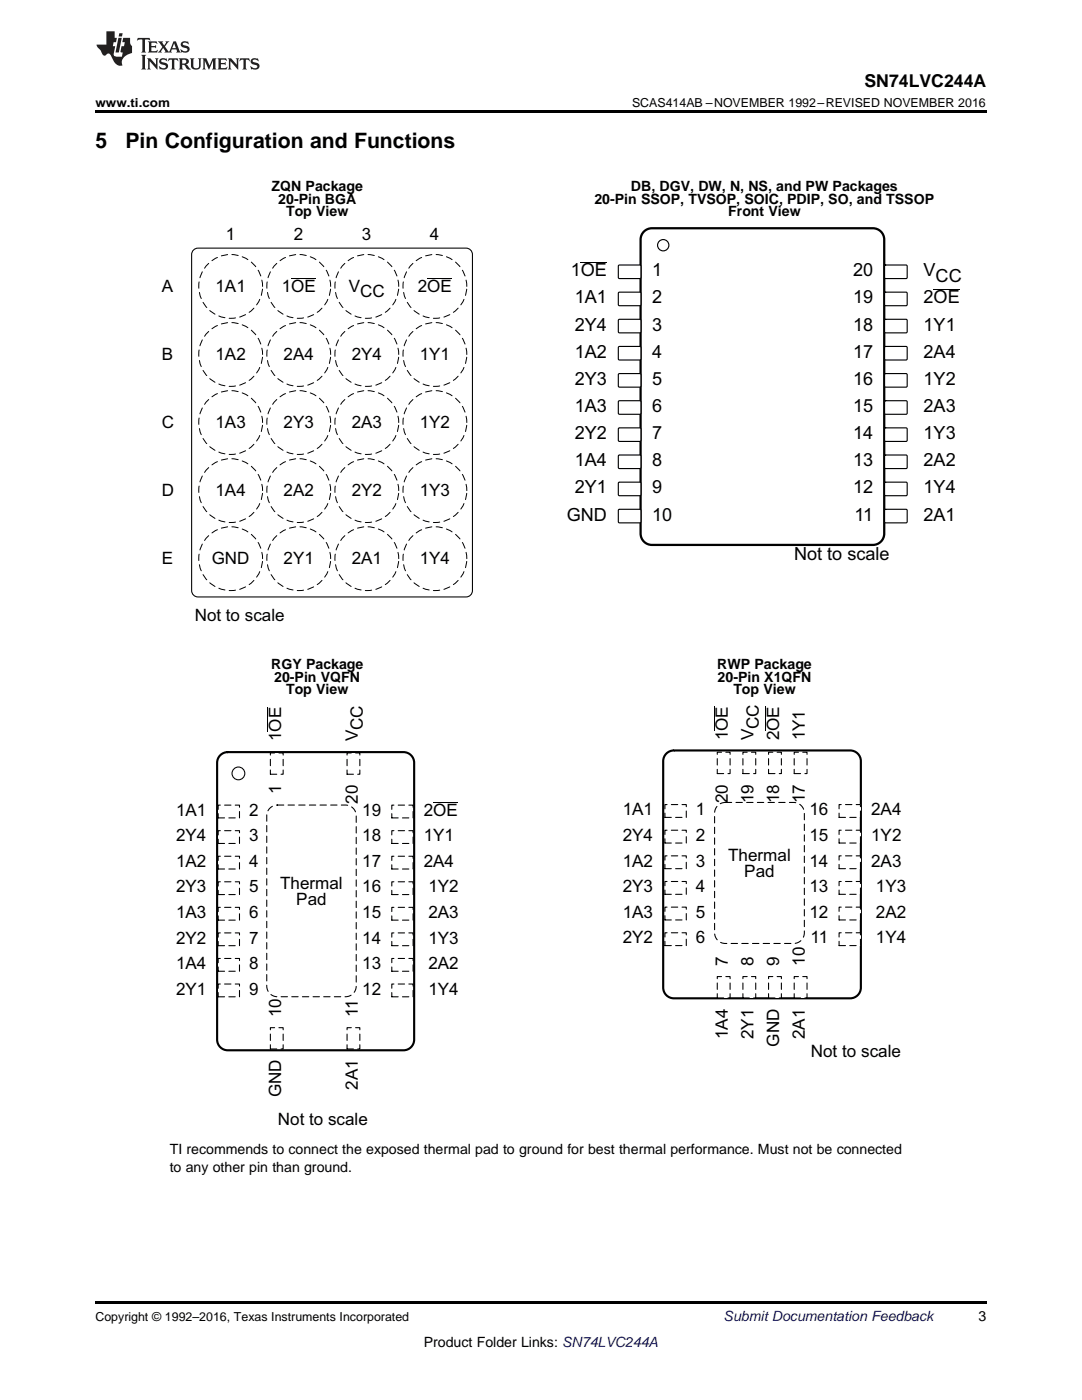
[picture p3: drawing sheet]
<svg xmlns="http://www.w3.org/2000/svg" width="216mm" height="279mm" viewBox="0 0 216 279" stroke-linecap="round" stroke-linejoin="round" font-family="sans-serif">
<path d="M19 259.7h177.8v.5h-177.8z" fill="#000"/>
<circle cx="47.6" cy="154.4" r="1.28" fill="none" stroke="#000" stroke-width=".21"/>
<path d="M43.9 150.7l1-.5 .5-.1h35.1a2.13 2.13 0 0 1 2.1 2.1v55.3a2.13 2.13 0 0 1-2.1 2.1h-35.1a2.13 2.13 0 0 1-2.1-2.1v-55.3l.1-.5z" fill="none" stroke="#000" stroke-width=".43"/>
<path d="M53.9 161.3l.9-.6h.6h13.6a2.13 2.13 0 0 1 2.1 2.1v34a2.13 2.13 0 0 1-2.1 2.1h-13.6a2.13 2.13 0 0 1-2.2-2.1v-34l.1-.6z" fill="none" stroke="#000" stroke-width=".21" stroke-dasharray="1.3 .8"/>
<path d="M43.5 160.7h4.3v2.5h-4.3z" fill-rule="evenodd" fill="#fff"/>
<path d="M43.5 160.7h4.3v2.5h-4.3z" fill="none" stroke="#000" stroke-width=".21" stroke-dasharray="1.3 .8"/>
<path d="M43.5 165.8h4.3v2.5h-4.3z" fill-rule="evenodd" fill="#fff"/>
<path d="M43.5 165.8h4.3v2.5h-4.3z" fill="none" stroke="#000" stroke-width=".21" stroke-dasharray="1.3 .8"/>
<path d="M43.5 170.9h4.3v2.5h-4.3z" fill-rule="evenodd" fill="#fff"/>
<path d="M43.5 170.9h4.3v2.5h-4.3z" fill="none" stroke="#000" stroke-width=".21" stroke-dasharray="1.3 .8"/>
<path d="M43.5 176h4.3v2.5h-4.3z" fill-rule="evenodd" fill="#fff"/>
<path d="M43.5 176h4.3v2.5h-4.3z" fill="none" stroke="#000" stroke-width=".21" stroke-dasharray="1.3 .8"/>
<path d="M43.5 181.1h4.3v2.5h-4.3z" fill-rule="evenodd" fill="#fff"/>
<path d="M43.5 181.1h4.3v2.5h-4.3z" fill="none" stroke="#000" stroke-width=".21" stroke-dasharray="1.3 .8"/>
<path d="M43.5 186.2h4.3v2.5h-4.3z" fill-rule="evenodd" fill="#fff"/>
<path d="M43.5 186.2h4.3v2.5h-4.3z" fill="none" stroke="#000" stroke-width=".21" stroke-dasharray="1.3 .8"/>
<path d="M43.5 191.3h4.3v2.5h-4.3z" fill-rule="evenodd" fill="#fff"/>
<path d="M43.5 191.3h4.3v2.5h-4.3z" fill="none" stroke="#000" stroke-width=".21" stroke-dasharray="1.3 .8"/>
<path d="M43.5 196.4h4.3v2.5h-4.3z" fill-rule="evenodd" fill="#fff"/>
<path d="M43.5 196.4h4.3v2.5h-4.3z" fill="none" stroke="#000" stroke-width=".21" stroke-dasharray="1.3 .8"/>
<path d="M54 205.1h2.5v4.2h-2.5z" fill-rule="evenodd" fill="#fff"/>
<path d="M54 205.1h2.5v4.2h-2.5z" fill="none" stroke="#000" stroke-width=".21" stroke-dasharray="1.3 .8"/>
<path d="M69.3 205.1h2.5v4.2h-2.5z" fill-rule="evenodd" fill="#fff"/>
<path d="M69.3 205.1h2.5v4.2h-2.5z" fill="none" stroke="#000" stroke-width=".21" stroke-dasharray="1.3 .8"/>
<path d="M78.2 196.4h4.2v2.5h-4.2z" fill-rule="evenodd" fill="#fff"/>
<path d="M78.2 196.4h4.2v2.5h-4.2z" fill="none" stroke="#000" stroke-width=".21" stroke-dasharray="1.3 .8"/>
<path d="M78.2 191.3h4.2v2.5h-4.2z" fill-rule="evenodd" fill="#fff"/>
<path d="M78.2 191.3h4.2v2.5h-4.2z" fill="none" stroke="#000" stroke-width=".21" stroke-dasharray="1.3 .8"/>
<path d="M78.2 186.2h4.2v2.5h-4.2z" fill-rule="evenodd" fill="#fff"/>
<path d="M78.2 186.2h4.2v2.5h-4.2z" fill="none" stroke="#000" stroke-width=".21" stroke-dasharray="1.3 .8"/>
<path d="M78.2 181.1h4.2v2.5h-4.2z" fill-rule="evenodd" fill="#fff"/>
<path d="M78.2 181.1h4.2v2.5h-4.2z" fill="none" stroke="#000" stroke-width=".21" stroke-dasharray="1.3 .8"/>
<path d="M78.2 176h4.2v2.5h-4.2z" fill-rule="evenodd" fill="#fff"/>
<path d="M78.2 176h4.2v2.5h-4.2z" fill="none" stroke="#000" stroke-width=".21" stroke-dasharray="1.3 .8"/>
<path d="M78.2 170.9h4.2v2.5h-4.2z" fill-rule="evenodd" fill="#fff"/>
<path d="M78.2 170.9h4.2v2.5h-4.2z" fill="none" stroke="#000" stroke-width=".21" stroke-dasharray="1.3 .8"/>
<path d="M78.2 165.8h4.2v2.5h-4.2z" fill-rule="evenodd" fill="#fff"/>
<path d="M78.2 165.8h4.2v2.5h-4.2z" fill="none" stroke="#000" stroke-width=".21" stroke-dasharray="1.3 .8"/>
<path d="M78.2 160.7h4.2v2.5h-4.2z" fill-rule="evenodd" fill="#fff"/>
<path d="M78.2 160.7h4.2v2.5h-4.2z" fill="none" stroke="#000" stroke-width=".21" stroke-dasharray="1.3 .8"/>
<path d="M86.4 160.2h5" fill="none" stroke="#000" stroke-width=".2"/>
<path d="M69.3 150.3h2.5v4.2h-2.5z" fill-rule="evenodd" fill="#fff"/>
<path d="M69.3 150.3h2.5v4.2h-2.5z" fill="none" stroke="#000" stroke-width=".21" stroke-dasharray="1.3 .8"/>
<path d="M54 150.3h2.5v4.2h-2.5z" fill-rule="evenodd" fill="#fff"/>
<path d="M54 150.3h2.5v4.2h-2.5z" fill="none" stroke="#000" stroke-width=".21" stroke-dasharray="1.3 .8"/>
<path d="M53.4 141.1v4.9" fill="none" stroke="#000" stroke-width=".2"/>
<path d="M133 150.4l.9-.6h.6h35.1a2.13 2.13 0 0 1 2.2 2.1v45.2a2.13 2.13 0 0 1-2.2 2.1h-35.1a2.13 2.13 0 0 1-2.2-2.1v-45.2l.1-.6z" fill="none" stroke="#000" stroke-width=".43"/>
<path d="M143.2 160.8l1-.6 .5-.1h13.7a2.13 2.13 0 0 1 2.1 2.2v23.9a2.13 2.13 0 0 1-2.1 2.1h-13.7a2.13 2.13 0 0 1-2.1-2.1v-23.9l.1-.6z" fill="none" stroke="#000" stroke-width=".21" stroke-dasharray="1.3 .9"/>
<path d="M132.7 160.6h4.2v2.5h-4.2z" fill-rule="evenodd" fill="#fff"/>
<path d="M132.7 160.6h4.2v2.5h-4.2z" fill="none" stroke="#000" stroke-width=".21" stroke-dasharray="1.3 .9"/>
<path d="M132.7 165.7h4.2v2.5h-4.2z" fill-rule="evenodd" fill="#fff"/>
<path d="M132.7 165.7h4.2v2.5h-4.2z" fill="none" stroke="#000" stroke-width=".21" stroke-dasharray="1.3 .9"/>
<path d="M132.7 170.8h4.2v2.6h-4.2z" fill-rule="evenodd" fill="#fff"/>
<path d="M132.7 170.8h4.2v2.6h-4.2z" fill="none" stroke="#000" stroke-width=".21" stroke-dasharray="1.3 .9"/>
<path d="M132.7 175.9h4.2v2.6h-4.2z" fill-rule="evenodd" fill="#fff"/>
<path d="M132.7 175.9h4.2v2.6h-4.2z" fill="none" stroke="#000" stroke-width=".21" stroke-dasharray="1.3 .9"/>
<path d="M132.7 181h4.2v2.6h-4.2z" fill-rule="evenodd" fill="#fff"/>
<path d="M132.7 181h4.2v2.6h-4.2z" fill="none" stroke="#000" stroke-width=".21" stroke-dasharray="1.3 .9"/>
<path d="M132.7 186.2h4.2v2.5h-4.2z" fill-rule="evenodd" fill="#fff"/>
<path d="M132.7 186.2h4.2v2.5h-4.2z" fill="none" stroke="#000" stroke-width=".21" stroke-dasharray="1.3 .9"/>
<path d="M143.1 194.9h2.6v4.3h-2.6z" fill-rule="evenodd" fill="#fff"/>
<path d="M143.1 194.9h2.6v4.3h-2.6z" fill="none" stroke="#000" stroke-width=".21" stroke-dasharray="1.3 .9"/>
<path d="M148.2 194.9h2.6v4.3h-2.6z" fill-rule="evenodd" fill="#fff"/>
<path d="M148.2 194.9h2.6v4.3h-2.6z" fill="none" stroke="#000" stroke-width=".21" stroke-dasharray="1.3 .9"/>
<path d="M153.4 194.9h2.5v4.3h-2.5z" fill-rule="evenodd" fill="#fff"/>
<path d="M153.4 194.9h2.5v4.3h-2.5z" fill="none" stroke="#000" stroke-width=".21" stroke-dasharray="1.3 .9"/>
<path d="M158.5 194.9h2.5v4.3h-2.5z" fill-rule="evenodd" fill="#fff"/>
<path d="M158.5 194.9h2.5v4.3h-2.5z" fill="none" stroke="#000" stroke-width=".21" stroke-dasharray="1.3 .9"/>
<path d="M167.4 186.2h4.3v2.5h-4.3z" fill-rule="evenodd" fill="#fff"/>
<path d="M167.4 186.2h4.3v2.5h-4.3z" fill="none" stroke="#000" stroke-width=".21" stroke-dasharray="1.3 .9"/>
<path d="M167.4 181h4.3v2.6h-4.3z" fill-rule="evenodd" fill="#fff"/>
<path d="M167.4 181h4.3v2.6h-4.3z" fill="none" stroke="#000" stroke-width=".21" stroke-dasharray="1.3 .9"/>
<path d="M167.4 175.9h4.3v2.6h-4.3z" fill-rule="evenodd" fill="#fff"/>
<path d="M167.4 175.9h4.3v2.6h-4.3z" fill="none" stroke="#000" stroke-width=".21" stroke-dasharray="1.3 .9"/>
<path d="M167.4 170.8h4.3v2.6h-4.3z" fill-rule="evenodd" fill="#fff"/>
<path d="M167.4 170.8h4.3v2.6h-4.3z" fill="none" stroke="#000" stroke-width=".21" stroke-dasharray="1.3 .9"/>
<path d="M167.4 165.7h4.3v2.5h-4.3z" fill-rule="evenodd" fill="#fff"/>
<path d="M167.4 165.7h4.3v2.5h-4.3z" fill="none" stroke="#000" stroke-width=".21" stroke-dasharray="1.3 .9"/>
<path d="M167.4 160.6h4.3v2.5h-4.3z" fill-rule="evenodd" fill="#fff"/>
<path d="M167.4 160.6h4.3v2.5h-4.3z" fill="none" stroke="#000" stroke-width=".21" stroke-dasharray="1.3 .9"/>
<path d="M158.5 150.1h2.5v4.3h-2.5z" fill-rule="evenodd" fill="#fff"/>
<path d="M158.5 150.1h2.5v4.3h-2.5z" fill="none" stroke="#000" stroke-width=".21" stroke-dasharray="1.3 .9"/>
<path d="M153.4 150.1h2.5v4.3h-2.5z" fill-rule="evenodd" fill="#fff"/>
<path d="M153.4 150.1h2.5v4.3h-2.5z" fill="none" stroke="#000" stroke-width=".21" stroke-dasharray="1.3 .9"/>
<path d="M152.8 141v4.9" fill="none" stroke="#000" stroke-width=".2"/>
<path d="M148.2 150.1h2.6v4.3h-2.6z" fill-rule="evenodd" fill="#fff"/>
<path d="M148.2 150.1h2.6v4.3h-2.6z" fill="none" stroke="#000" stroke-width=".21" stroke-dasharray="1.3 .9"/>
<path d="M143.1 150.1h2.6v4.3h-2.6z" fill-rule="evenodd" fill="#fff"/>
<path d="M143.1 150.1h2.6v4.3h-2.6z" fill="none" stroke="#000" stroke-width=".21" stroke-dasharray="1.3 .9"/>
<path d="M142.6 141v4.9" fill="none" stroke="#000" stroke-width=".2"/>
<path d="M38.5 50l.6-.4 .4-.1h53.5a1.27 1.27 0 0 1 1.3 1.3v67.1a1.27 1.27 0 0 1-1.3 1.2h-53.5a1.27 1.27 0 0 1-1.3-1.2v-67.1z" fill="none" stroke="#000" stroke-width=".21"/>
<circle cx="46" cy="57.2" r="6.4" fill="#fff"/>
<circle cx="46" cy="57.2" r="6.4" fill="none" stroke="#000" stroke-width=".2" stroke-dasharray="1.3 .8"/>
<circle cx="59.6" cy="57.2" r="6.4" fill="#fff"/>
<circle cx="59.6" cy="57.2" r="6.4" fill="none" stroke="#000" stroke-width=".2" stroke-dasharray="1.3 .8"/>
<path d="M58.1 55.6h4.9" fill="none" stroke="#000" stroke-width=".2"/>
<circle cx="73.2" cy="57.2" r="6.4" fill="#fff"/>
<circle cx="73.2" cy="57.2" r="6.4" fill="none" stroke="#000" stroke-width=".2" stroke-dasharray="1.3 .8"/>
<circle cx="86.8" cy="57.2" r="6.4" fill="#fff"/>
<circle cx="86.8" cy="57.2" r="6.4" fill="none" stroke="#000" stroke-width=".2" stroke-dasharray="1.3 .8"/>
<path d="M85.3 55.6h4.9" fill="none" stroke="#000" stroke-width=".2"/>
<circle cx="46" cy="70.7" r="6.4" fill="#fff"/>
<circle cx="46" cy="70.7" r="6.4" fill="none" stroke="#000" stroke-width=".2" stroke-dasharray="1.3 .8"/>
<circle cx="59.6" cy="70.7" r="6.4" fill="#fff"/>
<circle cx="59.6" cy="70.7" r="6.4" fill="none" stroke="#000" stroke-width=".2" stroke-dasharray="1.3 .8"/>
<circle cx="73.2" cy="70.7" r="6.4" fill="#fff"/>
<circle cx="73.2" cy="70.7" r="6.4" fill="none" stroke="#000" stroke-width=".2" stroke-dasharray="1.3 .8"/>
<circle cx="86.8" cy="70.7" r="6.4" fill="#fff"/>
<circle cx="86.8" cy="70.7" r="6.4" fill="none" stroke="#000" stroke-width=".2" stroke-dasharray="1.3 .8"/>
<circle cx="46" cy="84.3" r="6.4" fill="#fff"/>
<circle cx="46" cy="84.3" r="6.4" fill="none" stroke="#000" stroke-width=".2" stroke-dasharray="1.3 .8"/>
<circle cx="59.6" cy="84.3" r="6.4" fill="#fff"/>
<circle cx="59.6" cy="84.3" r="6.4" fill="none" stroke="#000" stroke-width=".2" stroke-dasharray="1.3 .8"/>
<circle cx="73.2" cy="84.3" r="6.4" fill="#fff"/>
<circle cx="73.2" cy="84.3" r="6.4" fill="none" stroke="#000" stroke-width=".2" stroke-dasharray="1.3 .8"/>
<circle cx="86.8" cy="84.3" r="6.4" fill="#fff"/>
<circle cx="86.8" cy="84.3" r="6.4" fill="none" stroke="#000" stroke-width=".2" stroke-dasharray="1.3 .8"/>
<circle cx="46" cy="97.9" r="6.4" fill="#fff"/>
<circle cx="46" cy="97.9" r="6.4" fill="none" stroke="#000" stroke-width=".2" stroke-dasharray="1.3 .8"/>
<circle cx="59.6" cy="97.9" r="6.4" fill="#fff"/>
<circle cx="59.6" cy="97.9" r="6.4" fill="none" stroke="#000" stroke-width=".2" stroke-dasharray="1.3 .8"/>
<circle cx="73.2" cy="97.9" r="6.4" fill="#fff"/>
<circle cx="73.2" cy="97.9" r="6.4" fill="none" stroke="#000" stroke-width=".2" stroke-dasharray="1.3 .8"/>
<circle cx="86.8" cy="97.9" r="6.4" fill="#fff"/>
<circle cx="86.8" cy="97.9" r="6.4" fill="none" stroke="#000" stroke-width=".2" stroke-dasharray="1.3 .8"/>
<circle cx="46" cy="111.5" r="6.4" fill="#fff"/>
<circle cx="46" cy="111.5" r="6.4" fill="none" stroke="#000" stroke-width=".2" stroke-dasharray="1.3 .8"/>
<circle cx="59.6" cy="111.5" r="6.4" fill="#fff"/>
<circle cx="59.6" cy="111.5" r="6.4" fill="none" stroke="#000" stroke-width=".2" stroke-dasharray="1.3 .8"/>
<circle cx="73.2" cy="111.5" r="6.4" fill="#fff"/>
<circle cx="73.2" cy="111.5" r="6.4" fill="none" stroke="#000" stroke-width=".2" stroke-dasharray="1.3 .8"/>
<circle cx="86.8" cy="111.5" r="6.4" fill="#fff"/>
<circle cx="86.8" cy="111.5" r="6.4" fill="none" stroke="#000" stroke-width=".2" stroke-dasharray="1.3 .8"/>
<circle cx="132.3" cy="48.9" r="1.13" fill="none" stroke="#000" stroke-width=".23"/>
<path d="M128.5 46.2l1-.6h.6h44.1a2.26 2.26 0 0 1 2.2 2.2v58.7a2.26 2.26 0 0 1-2.2 2.3h-44.1a2.26 2.26 0 0 1-2.3-2.3v-58.7l.1-.6z" fill="none" stroke="#000" stroke-width=".45"/>
<path d="M123.4 53h4.4v2.5h-4.4z" fill-rule="evenodd" fill="#fff"/>
<path d="M123.4 53h4.4v2.5h-4.4z" fill="none" stroke="#000" stroke-width=".23"/>
<path d="M115.9 52.3h5.2" fill="none" stroke="#000" stroke-width=".2"/>
<path d="M176.6 53h4.4v2.5h-4.4z" fill-rule="evenodd" fill="#fff"/>
<path d="M176.6 53h4.4v2.5h-4.4z" fill="none" stroke="#000" stroke-width=".23"/>
<path d="M123.4 58.4h4.4v2.5h-4.4z" fill-rule="evenodd" fill="#fff"/>
<path d="M123.4 58.4h4.4v2.5h-4.4z" fill="none" stroke="#000" stroke-width=".23"/>
<path d="M176.6 58.4h4.4v2.5h-4.4z" fill-rule="evenodd" fill="#fff"/>
<path d="M176.6 58.4h4.4v2.5h-4.4z" fill="none" stroke="#000" stroke-width=".23"/>
<path d="M186.3 57.8h5.2" fill="none" stroke="#000" stroke-width=".2"/>
<path d="M123.4 63.8h4.4v2.6h-4.4z" fill-rule="evenodd" fill="#fff"/>
<path d="M123.4 63.8h4.4v2.6h-4.4z" fill="none" stroke="#000" stroke-width=".23"/>
<path d="M176.6 63.8h4.4v2.6h-4.4z" fill-rule="evenodd" fill="#fff"/>
<path d="M176.6 63.8h4.4v2.6h-4.4z" fill="none" stroke="#000" stroke-width=".23"/>
<path d="M123.4 69.2h4.4v2.6h-4.4z" fill-rule="evenodd" fill="#fff"/>
<path d="M123.4 69.2h4.4v2.6h-4.4z" fill="none" stroke="#000" stroke-width=".23"/>
<path d="M176.6 69.2h4.4v2.6h-4.4z" fill-rule="evenodd" fill="#fff"/>
<path d="M176.6 69.2h4.4v2.6h-4.4z" fill="none" stroke="#000" stroke-width=".23"/>
<path d="M123.4 74.6h4.4v2.6h-4.4z" fill-rule="evenodd" fill="#fff"/>
<path d="M123.4 74.6h4.4v2.6h-4.4z" fill="none" stroke="#000" stroke-width=".23"/>
<path d="M176.6 74.6h4.4v2.6h-4.4z" fill-rule="evenodd" fill="#fff"/>
<path d="M176.6 74.6h4.4v2.6h-4.4z" fill="none" stroke="#000" stroke-width=".23"/>
<path d="M123.4 80h4.4v2.6h-4.4z" fill-rule="evenodd" fill="#fff"/>
<path d="M123.4 80h4.4v2.6h-4.4z" fill="none" stroke="#000" stroke-width=".23"/>
<path d="M176.6 80h4.4v2.6h-4.4z" fill-rule="evenodd" fill="#fff"/>
<path d="M176.6 80h4.4v2.6h-4.4z" fill="none" stroke="#000" stroke-width=".23"/>
<path d="M123.4 85.5h4.4v2.5h-4.4z" fill-rule="evenodd" fill="#fff"/>
<path d="M123.4 85.5h4.4v2.5h-4.4z" fill="none" stroke="#000" stroke-width=".23"/>
<path d="M176.6 85.5h4.4v2.5h-4.4z" fill-rule="evenodd" fill="#fff"/>
<path d="M176.6 85.5h4.4v2.5h-4.4z" fill="none" stroke="#000" stroke-width=".23"/>
<path d="M123.4 90.9h4.4v2.5h-4.4z" fill-rule="evenodd" fill="#fff"/>
<path d="M123.4 90.9h4.4v2.5h-4.4z" fill="none" stroke="#000" stroke-width=".23"/>
<path d="M176.6 90.9h4.4v2.5h-4.4z" fill-rule="evenodd" fill="#fff"/>
<path d="M176.6 90.9h4.4v2.5h-4.4z" fill="none" stroke="#000" stroke-width=".23"/>
<path d="M123.4 96.3h4.4v2.6h-4.4z" fill-rule="evenodd" fill="#fff"/>
<path d="M123.4 96.3h4.4v2.6h-4.4z" fill="none" stroke="#000" stroke-width=".23"/>
<path d="M176.6 96.3h4.4v2.6h-4.4z" fill-rule="evenodd" fill="#fff"/>
<path d="M176.6 96.3h4.4v2.6h-4.4z" fill="none" stroke="#000" stroke-width=".23"/>
<path d="M123.4 101.7h4.4v2.6h-4.4z" fill-rule="evenodd" fill="#fff"/>
<path d="M123.4 101.7h4.4v2.6h-4.4z" fill="none" stroke="#000" stroke-width=".23"/>
<path d="M176.6 101.7h4.4v2.6h-4.4z" fill-rule="evenodd" fill="#fff"/>
<path d="M176.6 101.7h4.4v2.6h-4.4z" fill="none" stroke="#000" stroke-width=".23"/>
<path d="M19 22h177.8v.5h-177.8z" fill="#000"/>
<g fill="#231f20">
<path d="M27.5 7.6l-.1 .5 .4-.2h.6v.1v2.1l-.2 .4h1l-.3-.4v-2.1l.1-.1h.5l.5 .2-.2-.5zM29.5 8.3l.2 .3v1.5l-.2 .4h1.8l.2-.6a1.04 1.04 0 0 1-1.3 .2v-.7h.6l.3 .2v-.6l-.3 .2h-.6v-.6l.8-.1 .4 .3-.2-.5zM31.5 8.3l.9 1.1-.9 1.1h.8l-.2-.2 .5-.7 .4 .7-.2 .2h1.5l-.1-.2 .1-.4h.9l.1 .4-.2 .2h1l-.3-.3-.7-1.9h-.5l-.9 2-.8-1 .9-1h-.8l.1 .3-.3 .5-.4-.6 .2-.2zM34.7 8.6l.4 1h-.7zM36.3 8.4a.63 .63 0 0 0-.2 .7 .63 .63 0 0 0 .6 .4l.6 .2 .1 .2a.75 .75 0 0 1-.7 .4 .75 .75 0 0 1-.6-.5l.1 .7 .1-.1a1.11 1.11 0 0 0 1.5-.6 1.13 1.13 0 0 0-1.2-.8l-.1-.4a1.04 1.04 0 0 1 1.2 .2l-.2-.5-.1 .1-.5-.2zM28.2 10.9l.2 .4v2.2l-.2 .4h1l-.3-.4v-2.2l.3-.4zM29.3 11.6l.3 .4v1.5l-.3 .4h.8l-.2-.4v-1.3l1.5 1.7v-1.9l.2-.4h-.7l.2 .4v.9l-1.1-1.3zM32 11.8a.62 .62 0 0 0-.2 .7 .62 .62 0 0 0 .6 .4l.6 .1 .1 .3a.76 .76 0 0 1-.7 .3 .76 .76 0 0 1-.6-.4l.1 .7 .1-.1a1.11 1.11 0 0 0 1.5-.6 1.13 1.13 0 0 0-1.2-.8l-.1-.4a1.04 1.04 0 0 1 1.2 .2l-.2-.6-.1 .1-.5-.1zM33.7 11.6l-.2 .6a.61 .61 0 0 1 .8-.3v1.6l-.2 .4h.9l-.2-.4v-1.6a.63 .63 0 0 1 .8 .3l-.2-.6zM35.6 11.6l.3 .4v1.5l-.3 .4h1l-.2-.2v-.8l.5 .2a.76 .76 0 0 0 1.2 .7l-1-1a.58 .58 0 0 0 .6-.5 .58 .58 0 0 0-.5-.6zM36.4 11.9h.1a.45 .45 0 0 1 .5 .1 .45 .45 0 0 1 .1 .5l-.7 .2zM37.9 11.6l.2 .2a2.17 2.17 0 0 0 .3 1.9 .99 .99 0 0 0 1.6-.6v-1.1l.2-.4h-.7l.2 .2a1.92 1.92 0 0 1-.2 1.8 .6 .6 0 0 1-.9-.5v-1.1l.2-.4zM40.4 11.6l.2 .4v1.5l-.2 .4h.7l-.2-.4v-1.4l.8 1.8 .8-1.8v1.4l-.2 .4h.9l-.2-.4v-1.5l.2-.4h-.8l-.6 1.5-.6-1.5zM43.4 11.6l.2 .4v1.5l-.2 .4h1.8l.2-.6a1.04 1.04 0 0 1-1.3 .1v-.6h.5l.4 .2v-.6l-.4 .2h-.5v-.7h.8l.3 .3-.1-.6zM45.5 11.6l.2 .4v1.5l-.2 .4h.7l-.2-.4v-1.3l1.5 1.7v-1.9l.2-.4h-.7l.2 .4v.9l-1.1-1.3zM47.9 11.6l-.1 .6a.61 .61 0 0 1 .8-.3v1.6l-.3 .4h1l-.3-.4 .1-1.6a.63 .63 0 0 1 .7 .3l-.1-.6zM50.2 11.8a.62 .62 0 0 0-.2 .7 .62 .62 0 0 0 .6 .4l.6 .1 .2 .3a.76 .76 0 0 1-.8 .3 .76 .76 0 0 1-.6-.4l.1 .7 .2-.1a1.11 1.11 0 0 0 1.5-.6 1.13 1.13 0 0 0-1.3-.8l-.1-.4a1.04 1.04 0 0 1 1.2 .2l-.1-.6-.2 .1-.5-.1z"/>
<path d="M21.2 6.3v2.6h-1.9l.1 .4 .7 .9a.91 .91 0 0 0 1 .8 .56 .56 0 0 1 .5-.3 .56 .56 0 0 1 .5 .3l.4 .8a1.53 1.53 0 0 0 1.9 1.2 1.54 1.54 0 0 1 1-2.1l.9-.3v-1.4a1.52 1.52 0 0 1-.3-1.6h-1.4l-.2 .8h.5l-.2 .8h-.4l-.2 1v.2l.4 .1-.2 .8a1.93 1.93 0 0 1-1.6-.3l.3-1.8h-.5l.2-.8h.4l.2-.8h-.4v-1.3zM23.6 7.6l-.6 2.9h.7l.6-2.9zM23.8 6.6l-.1 .7h.6l.2-.7z"/>
</g>
<g font-size="4.2">
<text x="19" y="29.6">5</text>
<text x="25" y="29.6">Pin Configuration and Functions</text>
</g>
<g font-size="3.6">
<text x="113.9" y="55.1">1OE</text>
<text x="130.1" y="55.1">1</text>
<text x="170.2" y="55.1">20</text>
<text x="184.3" y="55.1">V</text>
<text x="186.7" y="56.3">CC</text>
<text x="114.7" y="60.6">1A1</text>
<text x="114.7" y="66">2Y4</text>
<text x="130.1" y="60.6">2</text>
<text x="130.1" y="66">3</text>
<text x="170.2" y="60.6">19</text>
<text x="170.2" y="66">18</text>
<text x="184.3" y="60.6">2OE</text>
<text x="184.3" y="66">1Y1</text>
<text x="114.7" y="71.4">1A2</text>
<text x="130.1" y="71.4">4</text>
<text x="170.2" y="71.4">17</text>
<text x="184.3" y="71.4">2A4</text>
<text x="114.7" y="76.8">2Y3</text>
<text x="130.1" y="76.8">5</text>
<text x="170.2" y="76.8">16</text>
<text x="184.3" y="76.8">1Y2</text>
<text x="114.7" y="82.2">1A3</text>
<text x="130.1" y="82.2">6</text>
<text x="170.2" y="82.2">15</text>
<text x="184.3" y="82.2">2A3</text>
<text x="114.7" y="87.6">2Y2</text>
<text x="130.1" y="87.6">7</text>
<text x="170.2" y="87.6">14</text>
<text x="184.3" y="87.6">1Y3</text>
<text x="114.7" y="93.1">1A4</text>
<text x="130.1" y="93.1">8</text>
<text x="170.2" y="93.1">13</text>
<text x="184.3" y="93.1">2A2</text>
<text x="114.7" y="98.5">2Y1</text>
<text x="130.1" y="98.5">9</text>
<text x="170.2" y="98.5">12</text>
<text x="184.3" y="98.5">1Y4</text>
<text x="113.1" y="103.9">GND</text>
<text x="130.1" y="103.9">10</text>
<text x="170.5" y="103.9">11</text>
<text x="184.3" y="103.9">2A1</text>
<text x="158.4" y="111.9">Not to scale</text>
</g>
<text font-size="3.5" x="172.5" y="17.3">SN74LVC244A</text>
<g font-size="3.4">
<text x="45" y="47.8">1</text>
<text x="58.6" y="47.8">2</text>
<text x="72.2" y="47.8">3</text>
<text x="85.8" y="47.8">4</text>
<text x="32.3" y="58.2">A</text>
<text x="43" y="58.2">1A1</text>
<text x="56.2" y="58.2">1OE</text>
<text x="69.6" y="58.2">V</text>
<text x="71.9" y="59.3">CC</text>
<text x="83.4" y="58.2">2OE</text>
<text x="32.3" y="71.8">B</text>
<text x="43" y="71.8">1A2</text>
<text x="56.6" y="71.8">2A4</text>
<text x="70.2" y="71.8">2Y4</text>
<text x="83.8" y="71.8">1Y1</text>
<text x="32.3" y="85.4">C</text>
<text x="43" y="85.4">1A3</text>
<text x="56.6" y="85.4">2Y3</text>
<text x="70.2" y="85.4">2A3</text>
<text x="83.8" y="85.4">1Y2</text>
<text x="32.3" y="99">D</text>
<text x="43" y="99">1A4</text>
<text x="56.6" y="99">2A2</text>
<text x="70.2" y="99">2Y2</text>
<text x="83.8" y="99">1Y3</text>
<text x="32.3" y="112.6">E</text>
<text x="42.3" y="112.6">GND</text>
<text x="56.6" y="112.6">2Y1</text>
<text x="70.2" y="112.6">2A1</text>
<text x="83.8" y="112.6">1Y4</text>
<text x="38.9" y="124">Not to scale</text>
<text x="56.1" y="147.9" transform="rotate(-90 56.1 147.9)">1OE</text>
<text x="71.4" y="147.9" transform="rotate(-90 71.4 147.9)">V</text>
<text x="72.4" y="145.7" transform="rotate(-90 72.4 145.7)">CC</text>
<text x="145.3" y="147.8" transform="rotate(-90 145.3 147.8)">1OE</text>
<text x="150.4" y="147.8" transform="rotate(-90 150.4 147.8)">V</text>
<text x="151.4" y="145.5" transform="rotate(-90 151.4 145.5)">CC</text>
<text x="155.5" y="147.8" transform="rotate(-90 155.5 147.8)">2OE</text>
<text x="160.6" y="147.8" transform="rotate(-90 160.6 147.8)">1Y1</text>
<text x="56.1" y="158.5" transform="rotate(-90 56.1 158.5)">1</text>
<text x="71.4" y="160.4" transform="rotate(-90 71.4 160.4)">20</text>
<text x="145.3" y="160.3" transform="rotate(-90 145.3 160.3)">20</text>
<text x="150.4" y="160.3" transform="rotate(-90 150.4 160.3)">19</text>
<text x="155.5" y="160.3" transform="rotate(-90 155.5 160.3)">18</text>
<text x="160.6" y="160.3" transform="rotate(-90 160.6 160.3)">17</text>
<text x="35.1" y="162.8">1A1</text>
<text x="35.1" y="167.9">2Y4</text>
<text x="49.7" y="162.8">2</text>
<text x="49.7" y="167.9">3</text>
<text x="72.3" y="167.9">18</text>
<text x="72.3" y="162.8">19</text>
<text x="84.6" y="167.9">1Y1</text>
<text x="84.6" y="162.8">2OE</text>
<text x="124.3" y="162.7">1A1</text>
<text x="124.3" y="167.8">2Y4</text>
<text x="138.9" y="162.7">1</text>
<text x="138.9" y="167.8">2</text>
<text x="161.5" y="167.8">15</text>
<text x="161.5" y="162.7">16</text>
<text x="173.8" y="167.8">1Y2</text>
<text x="173.8" y="162.7">2A4</text>
<text x="35.1" y="173">1A2</text>
<text x="49.7" y="173">4</text>
<text x="72.3" y="173">17</text>
<text x="84.6" y="173">2A4</text>
<text x="124.3" y="172.9">1A2</text>
<text x="138.9" y="172.9">3</text>
<text x="145.3" y="171.9">Thermal</text>
<text x="161.5" y="172.9">14</text>
<text x="173.8" y="172.9">2A3</text>
<text x="35.1" y="178.1">2Y3</text>
<text x="49.7" y="178.1">5</text>
<text x="55.9" y="177.5">Thermal</text>
<text x="72.3" y="178.1">16</text>
<text x="85.5" y="178.1">1Y2</text>
<text x="124.3" y="178.1">2Y3</text>
<text x="138.9" y="178.1">4</text>
<text x="148.5" y="175.1">Pad</text>
<text x="161.5" y="178.1">13</text>
<text x="174.8" y="178.1">1Y3</text>
<text x="35.1" y="183.2">1A3</text>
<text x="49.7" y="183.2">6</text>
<text x="59.1" y="180.6">Pad</text>
<text x="72.3" y="183.2">15</text>
<text x="85.5" y="183.2">2A3</text>
<text x="124.3" y="183.2">1A3</text>
<text x="138.9" y="183.2">5</text>
<text x="161.5" y="183.2">12</text>
<text x="174.8" y="183.2">2A2</text>
<text x="35.1" y="188.3">2Y2</text>
<text x="49.7" y="188.3">7</text>
<text x="72.3" y="188.3">14</text>
<text x="85.5" y="188.3">1Y3</text>
<text x="124.3" y="188.3">2Y2</text>
<text x="138.9" y="188.3">6</text>
<text x="161.8" y="188.3">11</text>
<text x="174.8" y="188.3">1Y4</text>
<text x="35.1" y="193.4">1A4</text>
<text x="49.7" y="193.4">8</text>
<text x="72.3" y="193.4">13</text>
<text x="85.5" y="193.4">2A2</text>
<text x="145.3" y="192.8" transform="rotate(-90 145.3 192.8)">7</text>
<text x="150.4" y="192.8" transform="rotate(-90 150.4 192.8)">8</text>
<text x="155.5" y="192.8" transform="rotate(-90 155.5 192.8)">9</text>
<text x="160.6" y="192.8" transform="rotate(-90 160.6 192.8)">10</text>
<text x="35.1" y="198.5">2Y1</text>
<text x="49.7" y="198.5">9</text>
<text x="56.1" y="203" transform="rotate(-90 56.1 203)">10</text>
<text x="71.4" y="203" transform="rotate(-90 71.4 203)">11</text>
<text x="72.3" y="198.5">12</text>
<text x="85.5" y="198.5">1Y4</text>
<text x="145.3" y="207.4" transform="rotate(-90 145.3 207.4)">1A4</text>
<text x="150.4" y="207.4" transform="rotate(-90 150.4 207.4)">2Y1</text>
<text x="155.5" y="208.9" transform="rotate(-90 155.5 208.9)">GND</text>
<text x="160.6" y="207.4" transform="rotate(-90 160.6 207.4)">2A1</text>
<text x="161.8" y="211">Not to scale</text>
<text x="56.1" y="219" transform="rotate(-90 56.1 219)">GND</text>
<text x="71.4" y="217.5" transform="rotate(-90 71.4 217.5)">2A1</text>
<text x="55.5" y="224.5">Not to scale</text>
</g>
<g font-size="2.8">
<text x="54.2" y="38.2">ZQN Package</text>
<text x="55.5" y="40.7">20-Pin BGA</text>
<text x="118.6" y="40.7">20-Pin SSOP, TVSOP, SOIC, PDIP, SO, and TSSOP</text>
<text x="125.9" y="38.2">DB, DGV, DW, N, NS, and PW Packages</text>
<text x="57.1" y="43.1">Top View</text>
<text x="145.3" y="43.1">Front View</text>
<text x="54.1" y="133.6">RGY Package</text>
<text x="54.7" y="136.1">20-Pin VQFN</text>
<text x="143.1" y="133.6">RWP Package</text>
<text x="143.2" y="136.1">20-Pin X1QFN</text>
<text x="57.1" y="138.5">Top View</text>
<text x="146.3" y="138.5">Top View</text>
<text x="33.9" y="230.4">TI recommends to connect the exposed thermal pad to ground for best thermal performance. Must not be connected</text>
<text x="33.9" y="233.9">to any other pin than ground.</text>
<text x="195.3" y="263.6">3</text>
<text x="84.6" y="268.9">Product Folder Links: SN74LVC244A</text>
</g>
<text font-size="2.8" fill="#0000c8" x="144.4" y="263.6">Submit Documentation Feedback</text>
<g font-size="2.5">
<text x="19" y="21.4">www.ti.com</text>
<text x="126.1" y="21.4">SCAS414AB –NOVEMBER 1992–REVISED NOVEMBER 2016</text>
<text x="19" y="263.6">Copyright © 1992–2016, Texas Instruments Incorporated</text>
</g>
</svg>
